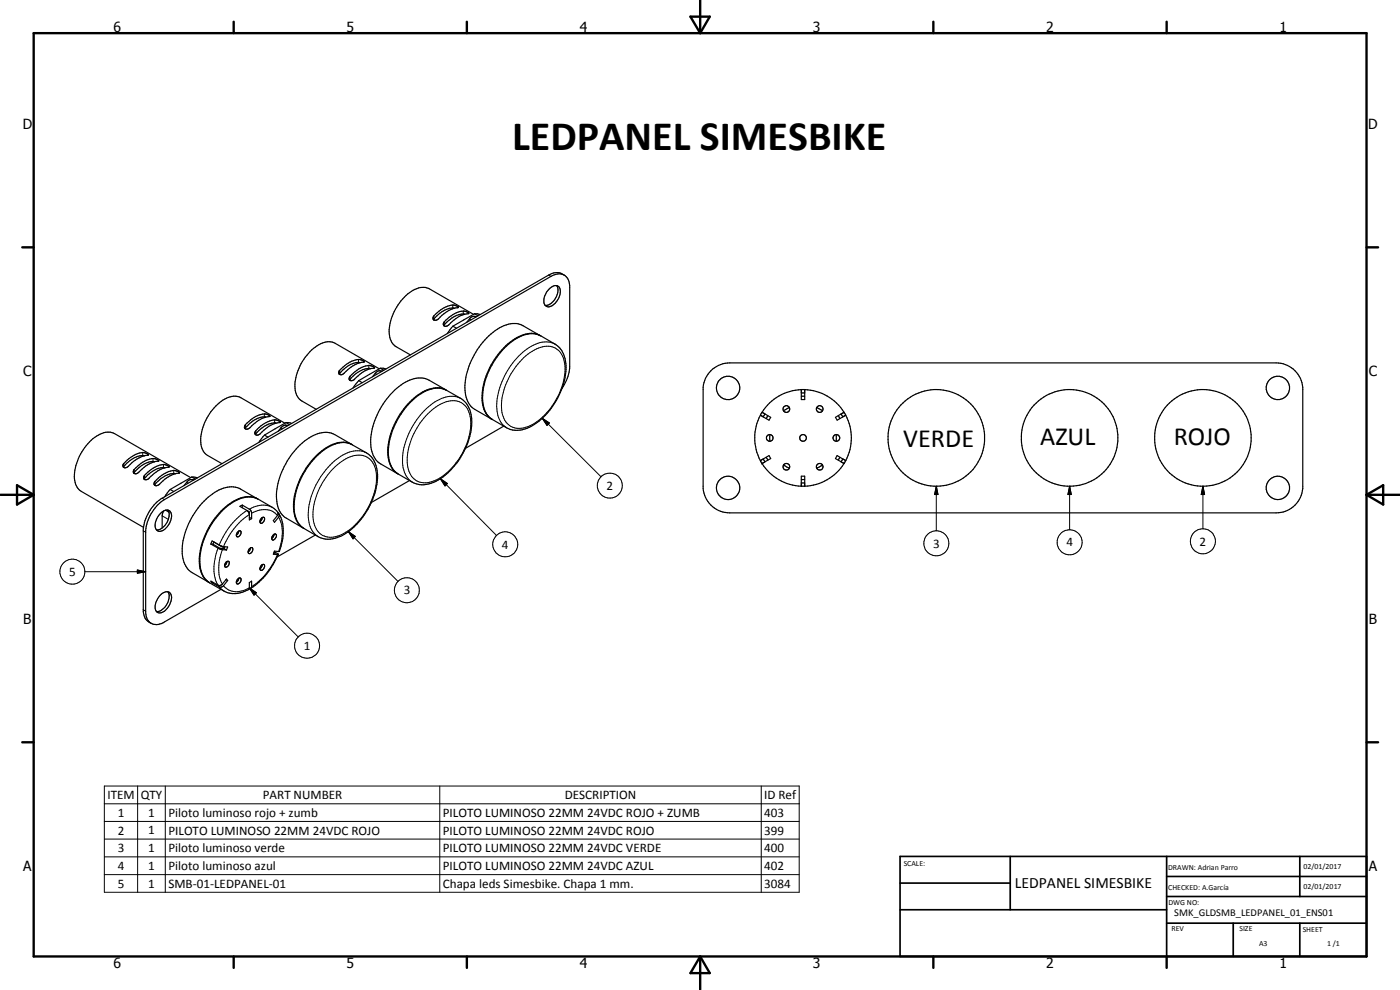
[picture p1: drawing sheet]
<svg xmlns="http://www.w3.org/2000/svg" width="420mm" height="297mm" viewBox="0 0 420 297" stroke-linecap="round" stroke-linejoin="round" font-family="sans-serif">
<g fill="none" stroke="#000" stroke-width=".35">
<path d="M130.3 95.6l-.1 .4M135.9 97.9l1.1 .6M135.9 97.9l-1.7 2.2M136.3 92.5l1.3-.3-.8-.5a4.8 4.8 0 0 0-4.5 1.3l-2.1 1.8-.2 .5 .2 .7M136.3 92.5a14.1 14.1 0 0 0-5.2 3.5h-.9M136.3 92.5a4.4 4.4 0 0 0-2.7 .5l-2 1.3-1.5 1.6M139.5 94.3a7.5 7.5 0 0 0-6.3 3.4M140.7 94l-.3-.3a4 4 0 0 0-4.5 .7l-2.6 2.2-.3 .5 .2 .6M140.7 94h.1M140.7 94a9.1 9.1 0 0 0-5.9 3.4l-.9 .5-.7-.2M142.1 94.3l-13.2-7.6a5.2 5.2 0 0 0-5.4 .7 15.4 15.4 0 0 0-6.7 12.8l.2 1.1a4.3 4.3 0 0 0 1.9 2.7l4.2 2.5M142.4 94.1l1.1 .6"/>
<path d="M142.4 94.1l-6.5 3.8M142.4 94.1l1.7 .3M143.1 95a1.8 1.8 0 0 0-2.2 .7l-.8 1M164.7 86.8a2.02 2.02 0 0 1 3.1-.6 4.6 4.6 0 0 1-3.3 5.9 2 2 0 0 1-1.1-3l.8-1.6zM167 85.7a4.5 4.5 0 0 1-2.5 5.8l-.9 .1M169.3 82.5l1.2 1.2 .5 1.9v24.8l-.7 3.1-1.6 3M169.3 82.5a3.9 3.9 0 0 0-4 .4l-116 67a12.9 12.9 0 0 0-5.6 9.2v24.8a3.6 3.6 0 0 0 1.7 3.1M169.3 82.5a4 4 0 0 0-4.7 0l-115.9 67a12.5 12.5 0 0 0-5.7 9.2v24.8a3.8 3.8 0 0 0 2.4 3.5M102 111.9l-.1 .4M105.1 112.9a7.5 7.5 0 0 1 6.3-3.1l1 .5a11.3 11.3 0 0 0-6.5 3.8 .74 .74 0 0 1-1-.1 .74 .74 0 0 1 .2-1.1zM107.6 114.2l1.1 .6M107.6 114.2l-1.7 2.2"/>
<path d="M108 108.8a11.9 11.9 0 0 0-5.1 3.5l-.6 .1-.5-.1M108 108.8l1.3-.2-.4-.4a2.61 2.61 0 0 0-2.3-.2 9.2 9.2 0 0 0-4.9 3.6l.1 .7M108.1 108.8a7.5 7.5 0 0 0-6.3 3.4M111.2 110.6a7.4 7.4 0 0 0-6.3 3.4M113.8 110.7l-13.2-7.7a5.8 5.8 0 0 0-6.5 1.5 14.8 14.8 0 0 0-5.4 13.1l.6 1.4 .9 1.1 4.7 2.7M114.1 110.5l1.1 .6M114.1 110.5l-6.5 3.7M114.1 110.5l1.7 .2M114.8 111.3h-1.3l-1.7 1.7M133.9 117l-5.2-3a7.5 7.5 0 0 0-7.7 1.1 22.3 22.3 0 0 0-9.7 19.1 6.7 6.7 0 0 0 2.9 5l5.2 3M133.9 117.1a7.9 7.9 0 0 0-8.4 1.3 22.4 22.4 0 0 0-9.1 18.1 6.7 6.7 0 0 0 3.1 5.7l4.3 2.5a7.8 7.8 0 0 0 8.2-1 22.5 22.5 0 0 0 9.3-14 9.7 9.7 0 0 0-2.6-9.9l-4.6-2.7a7.9 7.9 0 0 0-8.5 1.5 22.8 22.8 0 0 0-9 17.9 7.4 7.4 0 0 0 2.5 5.4M151.4 104.4a12.5 12.5 0 0 1 8.9-4.3l2 .7 4.3 2.5a8 8 0 0 1 3.3 7.6 21.7 21.7 0 0 1-11.6 17.5 7.2 7.2 0 0 1-6.3 0l-4.2-2.5a7.9 7.9 0 0 1-2.9-8 23.6 23.6 0 0 1 6.5-13.5z"/>
<path d="M162.1 100.7l-5.1-3a8.1 8.1 0 0 0-8.4 1.5 23.4 23.4 0 0 0-9.1 16.4 7.8 7.8 0 0 0 3 7.3l5.1 2.9M162.3 100.8a7.9 7.9 0 0 0-8.5 1.3 22 22 0 0 0-9 18.8 6.3 6.3 0 0 0 2.9 5M213.3 111.3a8 8 0 0 1 5.7-2.4h164a8.1 8.1 0 0 1 8 7.3v30.4a8 8 0 0 1-8 7.3h-164a8 8 0 0 1-8-7.3v-30.4a7.7 7.7 0 0 1 2.3-4.9zM240.5 116.9v3h1v-3M240.5 117.9h1M240.5 116.9h1M240.5 116.9a14.5 14.5 0 0 0-11.8 6.8M240.5 118.9h1M241.5 116.9a14.6 14.6 0 0 1 11.8 6.8M43.3 136.8a7.5 7.5 0 0 0-6.3 3.3M44.5 136.6a9.8 9.8 0 0 0-6.2 3.5l-.8 .3-.5-.2M44.5 136.5v.1"/>
<path d="M44.5 136.5l-1-.6a6 6 0 0 0-5.3 2.1l-1.2 1.2-.1 .5 .1 .5M46.3 138.6l1.4-.3-.5-.4a3.1 3.1 0 0 0-3.3 .2 9.8 9.8 0 0 0-3.9 3.3l.2 .6M46.3 138.6a11.9 11.9 0 0 0-5.1 3.4h-1M46.4 138.6a7.1 7.1 0 0 0-6.2 3.3M73.7 128.3l-.1 .4M77.2 128.7a6.9 6.9 0 0 1 5.9-2.6l1 .4-.1 .2a9.7 9.7 0 0 0-6.1 3.6 .77 .77 0 0 1-1.2 .1 .77 .77 0 0 1 .1-1.2zM79.4 130.6l1 .5M79.4 130.6l-1.7 2.2M79.7 125.1a6.4 6.4 0 0 0-4.7 1.9l-1.5 1.6M79.7 125.1h.1M79.7 125.2a12.2 12.2 0 0 0-5.1 3.5l-.6 .1-.5-.2M81 124.9l-1.3 .3"/>
<path d="M81 124.8v.1M81 124.8a2.56 2.56 0 0 0-2.2-.6 9.2 9.2 0 0 0-5.4 3.7l.1 .7M82.9 127a6.7 6.7 0 0 0-5.7 2.7l-.6 .6M85.5 127l-13.2-7.7a5.8 5.8 0 0 0-6.5 1.6 14.8 14.8 0 0 0-5.4 13.1l.6 1.4 .9 1 4.7 2.7M85.8 126.8l1.1 .6M85.8 126.8l-6.4 3.8M85.8 126.8l1.7 .2M86.5 127.6h-1l-.5 .2-1.5 1.6M105.6 133.3l-5.2-2.9a7.5 7.5 0 0 0-7.7 1 22.3 22.3 0 0 0-9.7 18.4 6.7 6.7 0 0 0 3 5.7l5.1 3M105.7 133.4a7.8 7.8 0 0 0-8.5 1.4 22.4 22.4 0 0 0-9.1 18 6.9 6.9 0 0 0 3.2 5.8l4.2 2.4a8.9 8.9 0 0 0 9.7-2 21.9 21.9 0 0 0 8-17.2 7 7 0 0 0-3.2-5.9l-4.3-2.4a7.3 7.3 0 0 0-7.7 1 22.1 22.1 0 0 0-9.7 19.1l.8 2.5 .9 1.4M151.2 127.8l-11.5 6.7M228.2 138.2l.5 .9"/>
<path d="M228.2 124.6h.1M228.2 124.6a14.4 14.4 0 0 0 0 13.6M228.2 138.2h.1M228.2 124.6l.9 .5M228.7 123.7l.9 .5M228.7 123.7h.1M228.7 123.7l-.5 .9M228.7 139.1a14.5 14.5 0 0 0 11.8 6.8M229.1 137.7l1.7-1 .5 .9-1.7 1M229.1 137.7l-.9 .5M229.1 137.7l.5 .9M229.6 138.6l-.9 .5"/>
<path d="M229.6 124.2l1.7 1-.5 .9-1.7-1M229.6 124.2l-.5 .9M229.9 137.2l.6 .8M230.5 124.7l-.6 .9M231 130.4v2M235.2 139.5l1.7 .9M236.9 122.4l-1.7 .9M245.1 122.4l1.7 .9M246.8 139.5l-1.7 .9M251 130.4v2M251.6 124.7l.4 .9M252 137.2l-.4 .8"/>
<path d="M252.4 138.6l.9 .5M252.4 124.2l-1.7 1 .5 .9 1.7-1M252.4 124.2l.5 .9M252.9 137.7l-1.7-1-.5 .9 1.7 1M252.9 137.7l-.5 .9M252.9 137.7l.9 .5M253.3 139.1h.1M253.3 123.7l-.9 .5M253.3 123.7l.5 .9M253.3 123.7h.1M253.3 139.1a14.7 14.7 0 0 1-11.8 6.8M253.7 138.2h.1"/>
<path d="M253.7 124.6l-.8 .5M253.8 124.6h.1M253.8 124.6h-.1M253.8 138.2l-.5 .9M253.8 124.6a14.6 14.6 0 0 1 0 13.6M46.4 144.6a8.5 8.5 0 0 1 6.3-3.4l.3 .2a.63 .63 0 0 1 .8 .5l-.1 .1a9.4 9.4 0 0 0-6.1 3.5 .77 .77 0 0 1-1.1 .2 .77 .77 0 0 1-.1-1.1zM48.1 154.1a1.98 1.98 0 0 1 3-.6 4.6 4.6 0 0 1-2.4 5.8 1.56 1.56 0 0 1-1.8-.3 1.56 1.56 0 0 1-.3-1.7l.5-1.7zM49.1 153.3l-.4 1.5v3.6M49.5 140.3a6.6 6.6 0 0 0-5.7 2.7l-.5 .8M50.4 153a4.5 4.5 0 0 1-2.6 5.9l-.9 .1M50.7 140.1a11.5 11.5 0 0 0-6.4 3.7l-.8 .1-.2-.1M50.7 140.1h.1"/>
<path d="M50.7 140.1l-.8-.6a6.7 6.7 0 0 0-6 2.6l-.7 .9 .1 .8M51.1 146.9l1 .6M51.1 146.9l-1.7 2.2M52.6 142.2a5.7 5.7 0 0 0-4.3 1.4l-1.9 1.9M57.2 143.3l-22.8-13.2a5.2 5.2 0 0 0-5.4 .8 15 15 0 0 0-6.6 13.3 4.5 4.5 0 0 0 2 3.2l18.7 10.8M57.6 143.1l1 .7M57.6 143.1l-6.5 3.8M57.6 143.1l1.7 .3M58.2 143.9l-1.5 .2-1.5 1.6M71.2 159.7a.59 .59 0 0 1 .5-.4 .59 .59 0 0 1 .6 .3 1.2 1.2 0 0 1-1.2 1.4l-.2-.6zM71.7 159.3l-.2 .6-.6 .7M72.7 151.6l2.6 1.7 .2 2.3"/>
<path d="M72.7 151.6v.8M72.7 151.6l-.7 .3 2.1 1.3M74.1 153.2l.7 .4v2.4l.7-.4M74.1 153.2l.7 1M74.8 155.2l.7 .4M77.3 149.7l-5.1-3a7.5 7.5 0 0 0-7.8 1 22.5 22.5 0 0 0-9.7 18.4 7 7 0 0 0 3 5.7l5.1 3M77.4 149.7a7.2 7.2 0 0 0-7.8 1 22.3 22.3 0 0 0-9.7 19.2 6.4 6.4 0 0 0 3 4.9M78.1 155.9l.1 .5M78.2 156.4l-.2 .1M78.4 155.5l.5-.3a.91 .91 0 0 1 .5 .9 .91 .91 0 0 1-.6 .7l-.5 .2-.3-.3zM78.7 155.3l-.5 1.1M83.5 154a.75 .75 0 0 1 .1 1.2l-1.2 1.5-.4-.5 1.4-1.8v-.6l-1.2-1.3-4.7-2.7a7.5 7.5 0 0 0-7.7 1 22.3 22.3 0 0 0-9.8 18.4 6.8 6.8 0 0 0 3 5.7l4.2 2.4a7.2 7.2 0 0 0 7.6-.7v-1.8l.7-.4-.2 2"/>
<path d="M83.7 154.2a12.5 12.5 0 0 1 .4 10.4l-.3 .9-1.4-.1-.4 .9 1.5 .1M89.9 157.5l1.3 1M122.9 144.2l-11.5 6.6M240.5 143.9h1M240.5 145.9v-3h1v3M240.5 144.9h1M240.5 145.9h1M48.1 178.6a1.81 1.81 0 0 1 1.6-1.1 1.81 1.81 0 0 1 1.7 1.1 4.9 4.9 0 0 1-3.3 5.3 1.54 1.54 0 0 1-1.5-2.1l.5-1.7zM50.4 177.5a4.6 4.6 0 0 1-2.2 5.8l-1.3 .2M63.3 163.2l.4-.9 2.5 1.5 2.1 .3-.3 .9M63.3 163.2l.6 .1M63.3 163.2l2.6 1.5 2.1 .3"/>
<path d="M63.8 174.7l-.1 .2M63.9 163.3l.3-.7 3.1 1.9M63.9 163.3l2.1 1.2 1.3 .1M66.3 176.8l-17.4 10.1a3.7 3.7 0 0 1-3.5 .1M67.3 164.6l.7 .4M67.4 169.5v.2M67.4 169.5a.95 .95 0 0 1 1.3-1 1.08 1.08 0 0 1-.1 1.2 1.08 1.08 0 0 1-1.1 .4l-.1-.4M67.5 164l-.2 .6M67.8 173.9l.5 .3M68 169l-.6 .5M68.1 168.4l-.1 .7-.6 .6M68.3 174.2l-.3-.5-1.3 1.5a1.04 1.04 0 0 1-1.3 .4l-2.1-1.2 .4 .5"/>
<path d="M68.3 174.2l-1.3 1.7-.8 .3-2.5-1.3M71.2 173.9l.7-.5a.92 .92 0 0 1 .4 .9 .92 .92 0 0 1-.6 .7l-.6 .2a1.05 1.05 0 0 1 .1-1.3zM71.7 173.5l-.2 .6-.6 .6M74.7 164.8l.9-.5a1.02 1.02 0 0 1 .1 1.2 1.02 1.02 0 0 1-1.2 .4zM74.8 176.4h.5M75.2 164.4l-.3 .8-.4 .4M78.4 169.6l.5-.3a.97 .97 0 0 1 .5 1 .97 .97 0 0 1-.8 .8h-.3a1 1 0 0 1 .1-1.5zM78.7 169.4l-.1 .6-.6 .6M82 160.5l.5-.3a.93 .93 0 0 1 .5 .9 .93 .93 0 0 1-.7 .8l-.3 .2a.74 .74 0 0 1-.5-.7 .74 .74 0 0 1 .4-.7zM82.2 160.3l-.6 1.2M82.2 165.8l.4 .2-.4-.1M82.3 165.6l1.2 .8"/>
<path d="M83.1 167.1a21.2 21.2 0 0 1-7.8 9.3M83.5 166.4l-.4 .7M94.6 160.5l-11.5 6.6"/>
<circle cx="218.5" cy="116.4" r="3.5"/>
<circle cx="383.5" cy="116.4" r="3.5"/>
<circle cx="231" cy="131.4" r="1.01"/>
<circle cx="236" cy="122.7" r="1.01"/>
<circle cx="241" cy="131.4" r="1.01"/>
<circle cx="246" cy="122.7" r="1.01"/>
<circle cx="251" cy="131.4" r="1.01"/>
<circle cx="281" cy="131.4" r="14.5"/>
<circle cx="321" cy="131.4" r="14.5"/>
<circle cx="361" cy="131.4" r="14.5"/>
<circle cx="218.5" cy="146.4" r="3.5"/>
<circle cx="236" cy="140" r="1.01"/>
<circle cx="246" cy="140.1" r="1"/>
<circle cx="383.5" cy="146.4" r="3.5"/>
</g>
<g fill="none" stroke="#000" stroke-width=".3">
<path d="M130.2 94.8v.9M133.3 96.6v.9M135.9 91.5v.9M139 93.3v.9M140.9 95.7l.4 .3M142.3 94.9l.4 .3M164.6 82.5l.7 .4M101.9 111.1v.9M105.1 112.9v.9M107.6 107.9v.9M110.7 109.6v.9M112.6 112.1l.5 .2"/>
<path d="M114 111.3l.5 .2M138.3 119.5a7.8 7.8 0 0 0-7.8 1.1 22.7 22.7 0 0 0-9.7 18.4 7.2 7.2 0 0 0 3 5.7M157.2 107.3a9.8 9.8 0 0 1 8.5-3.2 5.9 5.9 0 0 1 3.9 5.9 20.6 20.6 0 0 1-11.2 18 5.3 5.3 0 0 1-7.7-4.2 20 20 0 0 1 6.5-16.5zM166.6 103.3a8 8 0 0 0-8.4 1.4 22.1 22.1 0 0 0-9 18.7 6.2 6.2 0 0 0 2.8 5M37.2 139.1v.9M42.8 135.8v.9M45.9 137.6v.9M49.1 139.4v.9M73.6 127.4v1M76.8 129.2v.9M79.3 124.2v.9M82.4 126v.9"/>
<path d="M84.3 128.4l.5 .3M85.7 127.6l.5 .2M110 135.9a8.5 8.5 0 0 0-9 1.9 22.8 22.8 0 0 0-8.5 16.8 7.5 7.5 0 0 0 3 6.4M128.3 124.2a10.9 10.9 0 0 1 8.6-3.9 5.6 5.6 0 0 1 4.4 6 20.3 20.3 0 0 1-11.1 18 5.4 5.4 0 0 1-7.9-4.8 20.4 20.4 0 0 1 6-15.3zM162.8 125.5l2.1 1.4-.7 .7zM162.8 125.5l17.6 17.5M40.3 140.8v.9M43 159.3l.7 .4M43.4 142.6v1M46.5 144.4v.9M48.7 149.5l.6 .4M48.7 154.8l1.8 1"/>
<path d="M49.6 153.1l1.1 .6M52.1 141.1v1M56 144.7l.5 .2M57.4 143.9l.5 .2M74.1 153.2a22.1 22.1 0 0 0-8.3 10.3M74.8 154.4a20.9 20.9 0 0 0-7.7 9.6M75.5 154a6 6 0 0 1 7.8 .7M81.7 152.2a6.9 6.9 0 0 0-6.9 .6M83.6 155.2a12.1 12.1 0 0 1 0 10.3M99.4 141.2a11.9 11.9 0 0 1 8.6-4.6 5.6 5.6 0 0 1 5 6 20.7 20.7 0 0 1-10.5 17.8 5.5 5.5 0 0 1-7.6-1.7 11.6 11.6 0 0 1 0-9.9 23.5 23.5 0 0 1 4.5-7.6zM104.6 159.5l2 1.5-.7 .7zM104.6 159.5l14.9 15"/>
<path d="M132.2 143.6l2.1 1.5-.7 .7zM132.2 143.6l16.8 17.1M281 145.9l.5 2.5h-1zM281 145.9v13.4M321 145.9l.5 2.5h-1zM321 145.9v13.1M361 145.9l.5 2.5h-1zM361 145.9v12.8M25.5 171.5h18.2M41.2 171l2.5 .5-2.5 .5zM65.4 164.5a13.7 13.7 0 0 0-.3 10.6l.3 .5M65.8 176.1l1.4 1.2"/>
<path d="M66.7 164.9a12.5 12.5 0 0 0 0 10.3M67.1 175.7a5.8 5.8 0 0 0 7.7 .7M74.8 176.4l2.2 1.4-.8 .8zM74.8 176.4l14.7 14.7M83.3 166.4a21.1 21.1 0 0 1-7.8 9.6M43 183l.7 .4M31.3 235.8h208.5v31.9h-208.5zM41.3 235.8v31.9M49.6 235.8v31.9M132 235.8v31.9M228.5 235.8v31.9M31.3 241.2h208.5"/>
<path d="M31.3 246.5h208.5M31.3 251.8h208.5M31.3 257.1h208.5M31.3 262.4h208.5"/>
<circle cx="183" cy="145.7" r="3.8"/>
<circle cx="21.7" cy="171.5" r="3.8"/>
<circle cx="122.1" cy="177.1" r="3.8"/>
<circle cx="151.6" cy="163.3" r="3.8"/>
<circle cx="281" cy="163" r="3.8"/>
<circle cx="321" cy="162.7" r="3.8"/>
<circle cx="361" cy="162.4" r="3.8"/>
<circle cx="92.2" cy="193.7" r="3.7"/>
</g>
<g fill="#000">
<circle cx="228.2" cy="138.2" r=".18"/>
<circle cx="228.7" cy="139.1" r=".18"/>
<circle cx="83.5" cy="166.4" r=".18"/>
</g>
<g fill="none" stroke="#000" stroke-width=".71">
<path d="M10.1 9.9h400v277.1h-400zM70.1 6.5v3.4M140.1 6.5v3.4M207.2 5h5.8l-2.9 4.9zM210.1 0v9.9M280.1 6.5v3.4M350.1 6.5v3.4M6.7 74.2h3.4M410.1 74.2h3.5M.1 148.5h10M5.1 145.6l5 2.9-5 2.9zM410.1 148.5h10"/>
<path d="M410.1 148.5l5-2.9v5.8zM6.7 222.7h3.4M410.1 222.7h3.5M70.1 287v3.4M140.1 287v3.4M210.1 287v10M210.1 287l2.9 5h-5.8zM280.1 287v3.4M350.1 287v3.4"/>
</g>
<path d="M270.1 257h140v30h-140zM303.2 257v16M350.1 257v30M390.1 257v12M270.1 265h33.1M270.1 273h80M350.1 277h60M350.1 269h60M350.1 263h60M370.1 277v10M390.1 277v10" fill="none" stroke="#000" stroke-width=".51"/>
<path d="M162.8 125.5l2.1 1.4-.7 .7zM132.2 143.6l2.1 1.5-.7 .7zM281 145.9l.5 2.5h-1zM321 145.9l.5 2.5h-1zM361 145.9l.5 2.5h-1zM41.2 171l2.5 .5-2.5 .5zM74.8 176.4l2.2 1.4-.8 .8zM104.6 159.5l2 1.5-.7 .7z" fill="#000"/>
<text font-size="12.6" x="153.7" y="45.1">LEDPANEL SIMESBIKE</text>
<g font-size="7.9">
<text x="271.1" y="134.2">VERDE</text>
<text x="312.2" y="133.6">AZUL</text>
<text x="352.2" y="133.6">ROJO</text>
</g>
<text font-size="4.7" x="304.6" y="266.5">LEDPANEL SIMESBIKE</text>
<g font-size="4.2">
<text x="34" y="9.6">6</text>
<text x="104" y="9.6">5</text>
<text x="174" y="9.6">4</text>
<text x="244" y="9.6">3</text>
<text x="314" y="9.6">2</text>
<text x="384" y="9.6">1</text>
<text x="6.8" y="38.7">D</text>
<text x="410.6" y="38.7">D</text>
<text x="7" y="112.9">C</text>
<text x="410.8" y="112.9">C</text>
<text x="7" y="187.1">B</text>
<text x="410.8" y="187.1">B</text>
<text x="7" y="261.4">A</text>
<text x="410.8" y="261.4">A</text>
<text x="34" y="290.4">6</text>
<text x="104" y="290.4">5</text>
<text x="174" y="290.4">4</text>
<text x="244" y="290.4">3</text>
<text x="314" y="290.4">2</text>
<text x="384" y="290.4">1</text>
</g>
<g font-size="3.9">
<text x="182.1" y="147">2</text>
<text x="150.7" y="164.6">4</text>
<text x="280" y="164.3">3</text>
<text x="320" y="164">4</text>
<text x="360" y="163.7">2</text>
<text x="20.8" y="172.8">5</text>
<text x="121.1" y="178.4">3</text>
<text x="91.2" y="195">1</text>
<text x="32.2" y="239.8">ITEM</text>
<text x="42.2" y="239.8">QTY</text>
<text x="78.9" y="239.8">PART NUMBER</text>
<text x="169.5" y="239.8">DESCRIPTION</text>
<text x="229.4" y="239.9">ID Ref</text>
<text x="35.3" y="245.1">1</text>
<text x="44.5" y="245.1">1</text>
<text x="50.5" y="245.2">Piloto luminoso rojo + zumb</text>
<text x="132.9" y="245.1">PILOTO LUMINOSO 22MM 24VDC ROJO + ZUMB</text>
<text x="229.4" y="245.1">403</text>
<text x="35.3" y="250.4">2</text>
<text x="44.5" y="250.4">1</text>
<text x="50.5" y="250.4">PILOTO LUMINOSO 22MM 24VDC ROJO</text>
<text x="132.9" y="250.4">PILOTO LUMINOSO 22MM 24VDC ROJO</text>
<text x="229.4" y="250.4">399</text>
<text x="35.3" y="255.7">3</text>
<text x="44.5" y="255.7">1</text>
<text x="50.5" y="255.8">Piloto luminoso verde</text>
<text x="132.9" y="255.7">PILOTO LUMINOSO 22MM 24VDC VERDE</text>
<text x="229.4" y="255.7">400</text>
<text x="35.3" y="261">4</text>
<text x="44.5" y="261">1</text>
<text x="50.5" y="261.1">Piloto luminoso azul</text>
<text x="132.9" y="261">PILOTO LUMINOSO 22MM 24VDC AZUL</text>
<text x="229.4" y="261">402</text>
<text x="35.3" y="266.3">5</text>
<text x="44.5" y="266.3">1</text>
<text x="50.5" y="266.3">SMB-01-LEDPANEL-01</text>
<text x="132.9" y="266.4">Chapa leds Simesbike. Chapa 1 mm.</text>
<text x="229.4" y="266.3">3084</text>
</g>
<text font-size="3.1" x="352.4" y="275">SMK_GLDSMB_LEDPANEL_01_ENS01</text>
<g font-size="2.4">
<text x="271.2" y="259.7">SCALE:</text>
<text x="350.6" y="261">DRAWN: Adrian Parro</text>
<text x="391.2" y="260.6">02/01/2017</text>
<text x="350.6" y="267.1">CHECKED: A.García</text>
<text x="391.2" y="266.7">02/01/2017</text>
<text x="350.6" y="271.4">DWG NO:</text>
<text x="351.6" y="279.3">REV</text>
<text x="372" y="279.4">SIZE</text>
<text x="391" y="279.6">SHEET</text>
<text x="377.9" y="283.8">A3</text>
<text x="398.3" y="283.8">1 /1</text>
</g>
</svg>
